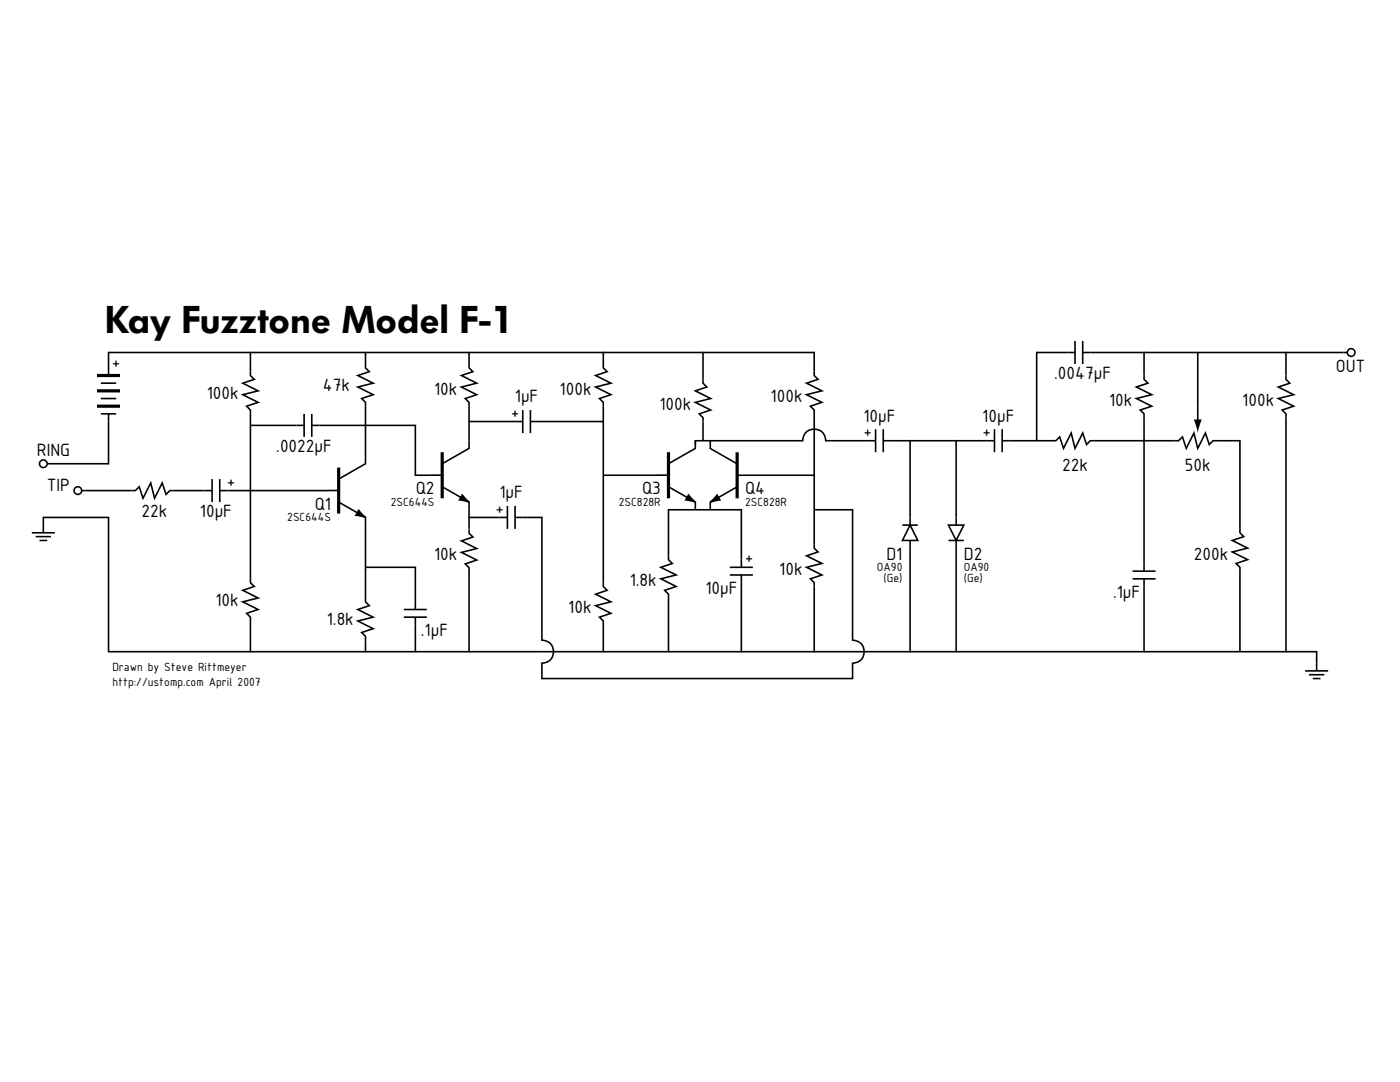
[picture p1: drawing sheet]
<svg xmlns="http://www.w3.org/2000/svg" width="279mm" height="216mm" viewBox="0 0 279 216" stroke-linecap="round" stroke-linejoin="round" font-family="sans-serif">
<g fill="#000">
<path d="M19.4 74.6h4.6v.6h-4.6zM19.4 77.7h4.6v.6h-4.6zM20.1 76.3h3.1v.3h-3.1zM20.1 79.4h3.1v.3h-3.1zM21.5 73.4h.3v1.5h-.3zM49.8 74.2h.3v.1a1.64 1.64 0 0 0 .9 1.5l-2.1 .7 3.1 1.5-3.1 .8 3 1.5-2.4 .8 .3 .3a.89 .89 0 0 1 .3 1.2h-.3v-.2a1.64 1.64 0 0 0-.9-1.4l2.2-.7-3.1-1.6 3.1-.8-3.1-1.5 2.4-.8-.2-.2a.89 .89 0 0 1-.4-1.2zM21.5 70.2h28.6v4h-.3v-3.7h-28v2.9h-.3zM72.8 72.6h.3v.2a1.64 1.64 0 0 0 .9 1.4l-2.2 .8 3.1 1.5-3 .8 3 1.5-2.4 .8 .2 .2a.89 .89 0 0 1 .4 1.3h-.3v-.2a1.64 1.64 0 0 0-.9-1.4l2.2-.8-3.1-1.5 3-.8-3-1.5 2.4-.8-.2-.3a.89 .89 0 0 1-.4-1.2zM50 70.2h23.1v2.4h-.3v-2.1h-22.8zM93.4 72.6h.4v.2a1.64 1.64 0 0 0 .9 1.4l-2.2 .8 3.1 1.5-3.1 .8 3.1 1.5-2.5 .8 .3 .2a.89 .89 0 0 1 .4 1.3h-.4v-.2a1.64 1.64 0 0 0-.9-1.4l2.2-.8-3.1-1.5 3.1-.8-3-1.5 2.4-.8-.3-.3a.89 .89 0 0 1-.4-1.2zM72.9 70.2h20.9v2.4h-.4v-2.1h-20.5zM120.2 72.6h.4v.2a1.64 1.64 0 0 0 .9 1.4l-2.2 .8 3.1 1.5-3.1 .8 3 1.5-2.4 .8 .3 .2a.89 .89 0 0 1 .4 1.3h-.4v-.2a1.64 1.64 0 0 0-.9-1.4l2.2-.8-3.1-1.5 3.1-.8-3-1.5 2.4-.8-.3-.3a.89 .89 0 0 1-.4-1.2z"/>
<path d="M93.6 70.2h27v2.4h-.4v-2.1h-26.6zM140.1 75.7h.4v.2a1.64 1.64 0 0 0 .9 1.4l-2.2 .7 3.1 1.6-3.1 .7 3 1.5-2.4 .9 .3 .2a.89 .89 0 0 1 .4 1.2h-.4v-.1a1.64 1.64 0 0 0-.9-1.5l2.2-.7-3.1-1.6 3.1-.7-3-1.5 2.4-.8-.3-.3a.89 .89 0 0 1-.4-1.2zM120.4 70.2h20.1v5.5h-.4v-5.2h-19.7zM162.3 74.2h.4v.1a1.64 1.64 0 0 0 .9 1.5l-2.2 .7 3.1 1.5-3.1 .8 3 1.5-2.4 .8 .3 .3a.89 .89 0 0 1 .4 1.2h-.4v-.2a1.64 1.64 0 0 0-.9-1.4l2.2-.7-3.1-1.6 3.1-.8-3.1-1.5 2.5-.8-.3-.2a.89 .89 0 0 1-.4-1.2zM140.3 70.2h22.4v4h-.4v-3.7h-22zM206.7 70.2h6.3v.3h-6v17.4h-.3zM213 70.2h1.5v.3h-1.5zM214.4 68h.3v4.6h-.3zM215.9 68h.3v4.6h-.3zM216.1 70.2h1.5v.3h-1.5zM228.2 74.9h.3v.2a1.64 1.64 0 0 0 .9 1.4l-2.2 .8 3.1 1.5-3.1 .8 3.1 1.5-2.4 .8 .2 .2a.89 .89 0 0 1 .4 1.2h-.3v-.1a1.64 1.64 0 0 0-.9-1.5l2.1-.7-3.1-1.5 3.1-.8-3-1.5 2.4-.8-.3-.3a.89 .89 0 0 1-.3-1.2zM217.6 70.2h10.9v4.7h-.3v-4.4h-10.6z"/>
<path d="M238.9 70.3h.3v10.8h-.3zM256.5 74.9h.3v.2a1.64 1.64 0 0 0 .9 1.4l-2.2 .8 3.1 1.5-3 .8 3 1.5-2.4 .8 .2 .2a.89 .89 0 0 1 .4 1.2h-.3v-.1a1.64 1.64 0 0 0-.9-1.5l2.2-.7-3.1-1.5 3-.8-3-1.5 2.4-.8-.2-.3a.89 .89 0 0 1-.4-1.2zM228.3 70.2h28.5v4.7h-.3v-4.4h-28.2zM256.6 70.2h11.5v.3h-11.5zM268.1 70.2h.8v.3h-.8zM9.4 92.4h.8v.3h-.8zM16.3 97.7h.8v.4h-.8zM17.1 97.7h9.2v.4h-9.2zM19.4 80.7h4.6v.7h-4.6zM20.1 82.4h3.1v.3h-3.1zM21.5 82.6h.3v1.5h-.3zM10.2 92.4h11.3v-8.3h.3v8.6h-11.6z"/>
<path d="M26.3 97.7h.1a1.64 1.64 0 0 0 1.5-.9l.7 2.2 1.5-3.1 .8 3.1 1.5-3.1 .8 2.5 .3-.3a.89 .89 0 0 1 1.2-.4v.4h-.2a1.64 1.64 0 0 0-1.4 .9l-.8-2.2-1.5 3.1-.8-3.1-1.5 3-.8-2.4-.2 .3a.89 .89 0 0 1-1.2 .4zM34.7 97.7h6.1v.4h-6.1zM40.8 97.7h1.5v.4h-1.5zM42.2 95.6h.3v4.6h-.3zM43.7 95.6h.3v4.6h-.3zM43.9 97.7h1.5v.4h-1.5zM49.8 82.6h.3v15.1h15.2v.4h-15.5zM45.4 97.7h4.7v17.8h-.3v-17.4h-4.4zM50 84.7h9.2v.3h-9.2zM59.2 84.7h1.5v.3h-1.5zM60.5 82.6h.4v4.6h-.4zM62.1 82.6h.3v4.6h-.3z"/>
<path d="M62.2 84.7h1.6v.3h-1.6zM65.2 97.7h2.4v.3h-2.4zM67.3 93.3h.6v9.2h-.6zM67.5 95.5l5.3-3.1v-1.4h.3v1.6l-5.4 3.1zM72.8 81.1h.3v9.9h-.3zM63.8 84.7h19.3v10h2.9v.3h-3.3v-10h-18.9zM85.9 94.7h2.3v.3h-2.3zM87.9 90.2h.7v9.2h-.7zM88.3 97l5.5 3.1v1.6h-.4v-1.4l-5.2-3zM92.3 98.8l1.3 1.4-1.9-.5zM88.2 92.4l5.2-3v-1.5h.4v1.7l-5.5 3.1zM93.4 81.1h.4v3h-.4z"/>
<path d="M93.4 84h9.4v.3h-9v3.6h-.4zM102.8 84h1.5v.3h-1.5zM104.2 81.8h.3v4.6h-.3zM105.7 81.8h.3v4.6h-.3zM105.9 84h1.5v.3h-1.5zM107.4 84h12.8v-2.9h.4v3.2h-13.2zM120.2 84.1h.4v32.2h-.4zM120.4 94.7h10.7v.3h-10.7zM131 94.7h2.4v.3h-2.4zM133.1 90.2h.6v9.2h-.6zM133.5 97l5.4 3.1v1.6h-.3v-1.4l-5.3-3zM137.4 98.8l1.4 1.4-1.9-.5z"/>
<path d="M133.3 92.4l5.3-3v-1.5h.3v1.7l-5.4 3.1zM140.1 84.1h.4v3.8h-.4zM141.6 88h.3v1.4l5.3 3-.2 .3-5.4-3.1zM143.1 98.8l.6 1-1.9 .4zM146.8 90.3h.6v9.1h-.6zM147.1 94.7h2.4v.3h-2.4zM138.6 87.8h21.5a2.45 2.45 0 0 1 2.4-2.3 2.45 2.45 0 0 1 2.4 2.3h8.3v.3h-8.6a2.14 2.14 0 0 0-2.1-2.3 2.14 2.14 0 0 0-2.1 2.3h-21.5v.6h-.3zM162.3 82.6h.4v12.2h-.4zM149.5 94.7h13.2v13.9h-.4v-13.6h-12.8zM173.2 87.8h1.5v.3h-1.5zM174.6 85.6h.3v4.6h-.3zM176.1 85.6h.3v4.6h-.3z"/>
<path d="M176.3 87.8h1.5v.3h-1.5zM177.8 87.8h4v15.4h-.3v-15.1h-3.7zM181.6 87.8h9.4v15.4h-.3v-15.1h-9.1zM190.8 87.8h6.1v.3h-6.1zM196.9 87.8h1.6v.3h-1.6zM198.3 85.6h.3v4.6h-.3zM199.8 85.6h.4v4.6h-.4zM200 87.8h1.5v.3h-1.5zM201.5 87.8h8.5v.3h-8.5zM210 87.8h.1a1.64 1.64 0 0 0 1.5-.9l.7 2.2 1.5-3.1 .8 3 1.5-3 .8 2.4 .3-.2a.89 .89 0 0 1 1.2-.4v.3h-.2a1.64 1.64 0 0 0-1.4 .9l-.8-2.2-1.5 3.1-.8-3-1.5 3-.8-2.4-.2 .2a.89 .89 0 0 1-1.2 .4zM228.2 83.3h.3v4.5h5.9v.3h-6.2zM218.4 87.8h10.1v24.6h-.3v-24.3h-9.8z"/>
<path d="M234.4 87.8h.2a1.64 1.64 0 0 0 1.4-.9l.8 2.2 1.5-3.1 .8 3 1.5-3 .8 2.4 .3-.2a.89 .89 0 0 1 1.2-.4v.3h-.2a1.64 1.64 0 0 0-1.4 .9l-.8-2.2-1.5 3.1-.8-3-1.5 3-.8-2.4-.3 .2a.89 .89 0 0 1-1.2 .4zM238.9 81.1h.3v3h-.3zM238.2 83.7h1.6l-.8 2.7zM242.9 87.8h4.7v17.7h-.3v-17.4h-4.4zM256.5 83.3h.3v46.9h-28.5v-.3h28.2zM6.3 106.2h4.6v.3h-4.6zM7.1 106.9h3.1v.3h-3.1zM7.9 107.7h1.5v.3h-1.5zM8.5 104.8h.3v1.5h-.3zM8.5 103.1h13.3v26.8h28v-6h.3v6.3h-28.6v-26.8h-12.7v1.4h-.3zM49.8 115.5h.3v.2a1.64 1.64 0 0 0 .9 1.4l-2.1 .7 3.1 1.6-3.1 .7 3 1.5-2.4 .9 .3 .2a.89 .89 0 0 1 .3 1.2h-.3v-.1a1.64 1.64 0 0 0-.9-1.5l2.2-.7-3.1-1.6 3.1-.7-3.1-1.5 2.4-.8-.2-.3a.89 .89 0 0 1-.4-1.2zM67.7 100l5.4 3.2v1.6h-.3v-1.5l-5.3-3z"/>
<path d="M71.6 101.8l1.3 1.4-1.9-.4zM72.8 119.3h.3v.2a1.64 1.64 0 0 0 .9 1.4l-2.2 .7 3.1 1.6-3 .8 3 1.5-2.4 .8 .2 .2a.89 .89 0 0 1 .4 1.2h-.3v-.1a1.64 1.64 0 0 0-.9-1.5l2.2-.7-3.1-1.5 3-.8-3-1.5 2.4-.8-.2-.3a.89 .89 0 0 1-.4-1.2zM72.8 104.8h.3v14.5h-.3zM72.9 113h10.2v7.1h-.4v-6.7h-9.8zM93.4 114h.4v16.2h-10.9v-.3h10.5zM93.4 101.7h.4v1.5h-.4zM93.5 105.6h.3v.2a1.64 1.64 0 0 0 .9 1.4l-2.2 .8 3.1 1.5-3.1 .8 3.1 1.5-2.5 .8 .3 .2a.89 .89 0 0 1 .4 1.2h-.3v-.1a1.64 1.64 0 0 0-.9-1.5l2.1-.7-3.1-1.5 3.1-.8-3-1.5 2.4-.8-.3-.3a.89 .89 0 0 1-.3-1.2zM93.4 103.1h6.3v.3h-5.9v2.1h-.4zM99.7 103.1h1.6v.3h-1.6zM101.1 101h.3v4.5h-.3zM102.6 101h.4v4.5h-.4zM102.8 103.1h1.5v.3h-1.5z"/>
<path d="M120.2 116.3h.4v.1a1.64 1.64 0 0 0 .9 1.5l-2.2 .7 3.1 1.5-3.1 .8 3 1.5-2.4 .8 .3 .3a.89 .89 0 0 1 .4 1.2h-.4v-.2a1.64 1.64 0 0 0-.9-1.4l2.2-.7-3.1-1.6 3.1-.8-3-1.5 2.4-.8-.3-.2a.89 .89 0 0 1-.4-1.2zM133.3 110.9h.3v.2a1.64 1.64 0 0 0 .9 1.4l-2.2 .7 3.1 1.6-3.1 .7 3.1 1.6-2.5 .8 .3 .2a.89 .89 0 0 1 .4 1.2h-.3v-.1a1.64 1.64 0 0 0-1-1.5l2.2-.7-3.1-1.6 3.1-.7-3-1.5 2.4-.8-.3-.3a.89 .89 0 0 1-.3-1.2zM120.4 129.9h12.9v-10.6h.3v10.9h-13.2zM141.6 100.1l5.4-3.1 .2 .3-5.3 3v1.4h-.3zM145.7 114.6h4.5v.3h-4.5zM145.7 113h4.5v.4h-4.5zM147.8 111.7h.3v1.5h-.3zM147.8 114.7h.3v1.6h-.3zM133.4 129.9h14.4v-13.6h.3v13.9h-14.7zM133.3 101.6h14.8v10.1h-.3v-9.8h-14.2v9h-.3zM162.3 108.6h.4v.2a1.64 1.64 0 0 0 .9 1.4l-2.2 .7 3.1 1.6-3.1 .7 3 1.6-2.4 .8 .3 .2a.89 .89 0 0 1 .4 1.2h-.4v-.1a1.64 1.64 0 0 0-.9-1.5l2.2-.7-3.1-1.6 3.1-.7-3.1-1.5 2.5-.8-.3-.3a.89 .89 0 0 1-.4-1.2zM148 129.9h14.3v-12.9h.4v13.2h-14.7z"/>
<path d="M104.3 103.1h4v24.5a2.45 2.45 0 0 1 2.3 2.4 2.45 2.45 0 0 1-2.3 2.5v2.7h61.7v-3a2.14 2.14 0 0 0 2.3-2.2 2.14 2.14 0 0 0-2.3-2.1v-26h-7.5v-.3h7.8v26a2.45 2.45 0 0 1 2.3 2.4 2.45 2.45 0 0 1-2.3 2.5v3.1h-62.3v-3.4a2.14 2.14 0 0 0 2.3-2.2 2.14 2.14 0 0 0-2.3-2.1v-24.5h-3.7zM180.1 104.6h3.1v.3h-3.1zM181.5 103.2h.3v1.6h-.3zM181.5 107.8h.3v1.6h-.3zM181.5 109.4h.3v20.8h-19.3v-.3h19zM189.3 107.7h3v.3h-3zM190.7 107.8h.3v1.6h-.3zM190.7 103.2h.3v1.6h-.3zM190.7 109.4h.3v20.8h-9.4v-.3h9.1zM226 113.8h4.6v.3h-4.6zM226 115.3h4.6v.4h-4.6zM228.2 112.4h.3v1.6h-.3z"/>
<path d="M228.2 115.5h.3v1.5h-.3zM190.8 129.9h37.4v-12.9h.3v13.2h-37.7zM247.3 105.5h.3v.2a1.64 1.64 0 0 0 .9 1.4l-2.2 .8 3.1 1.5-3 .8 3 1.5-2.4 .8 .2 .3a.89 .89 0 0 1 .4 1.2h-.3v-.2a1.64 1.64 0 0 0-.9-1.4l2.2-.8-3.1-1.5 3-.8-3-1.5 2.4-.8-.2-.3a.89 .89 0 0 1-.4-1.2zM247.3 114h.3v16h-.3zM50 129.9h22.8v-2.2h.3v2.5h-23.1zM80.6 123h4.6v.3h-4.6zM80.6 121.5h4.6v.3h-4.6zM82.7 120.1h.4v1.5h-.4zM82.7 123.2h.4v1.5h-.4zM72.9 129.9h9.8v-5.2h.4v5.5h-10.2zM93.6 129.9h14.6v.3h-14.6zM108.2 129.9h12v-5.2h.4v5.5h-12.4z"/>
<path d="M260.5 133.7h4.6v.3h-4.6zM261.2 134.5h3.1v.3h-3.1zM262 135.2h1.5v.4h-1.5zM262.6 132.3h.3v1.6h-.3zM256.6 129.9h6.3v2.4h-.3v-2.1h-6z"/>
<path d="M269 70.3a.65 .65 0 0 1 1.3 0 .65 .65 0 0 1-1.3 0zM268.7 70.3a.95 .95 0 0 0 1.9 0 .95 .95 0 0 0-1.9 0z"/>
<path d="M8 92.5a.65 .65 0 0 1 1.3 0 .65 .65 0 0 1-1.3 0zM7.7 92.5a.95 .95 0 0 0 1.9 0 .95 .95 0 0 0-1.9 0z"/>
<path d="M14.9 97.9a.61 .61 0 0 1 1.2 0 .61 .61 0 0 1-1.2 0zM14.6 97.9a.95 .95 0 0 0 1.9 0 .95 .95 0 0 0-1.9 0z"/>
<path d="M92.3 99.1l.6 .7-.9-.2zM92.2 98.5l-.8 1.4 2.1 .4 .2-.2z"/>
<path d="M137.4 99.1l.7 .7-1-.2zM137.4 98.5l-.8 1.4 2.1 .4 .2-.2z"/>
<path d="M143.1 99.1l.3 .5-1 .2zM143.1 98.5l-1.4 1.6 .1 .2 2.1-.4z"/>
<path d="M71.6 102.1l.7 .8-1-.2zM71.6 101.5l-.8 1.4 2.1 .5 .1-.3z"/>
<path d="M181.6 105.1l1.3 2.6h-2.5zM181.6 104.4l-1.8 3.6h3.6z"/>
<path d="M189.5 104.9h2.6l-1.3 2.6zM189 104.6l1.8 3.6 1.8-3.6z"/>
</g>
<text font-size="7.7" x="20.9" y="66.5">Kay Fuzztone Model F-1</text>
<g font-size="3.8">
<text x="22.3" y="73.4">+</text>
<text x="64.5" y="78">47k</text>
<text x="210.4" y="75.7">.0047µF</text>
<text x="266.6" y="74.2">OUT</text>
<text x="41.3" y="79.5">100k</text>
<text x="86.6" y="78.8">10k</text>
<text x="101.9" y="83.3">+</text>
<text x="102.7" y="80.3">1µF</text>
<text x="111.7" y="78.8">100k</text>
<text x="131.6" y="81.8">100k</text>
<text x="153.8" y="80.3">100k</text>
<text x="221.3" y="81.1">10k</text>
<text x="247.9" y="81.1">100k</text>
<text x="172.3" y="84.1">10µF</text>
<text x="172.3" y="87.2">+</text>
<text x="196" y="84.1">10µF</text>
<text x="196.1" y="87.2">+</text>
<text x="7.3" y="91">RING</text>
<text x="55.1" y="90.2">.0022µF</text>
<text x="212" y="94.1">22k</text>
<text x="236.4" y="94.1">50k</text>
<text x="9.3" y="97.9">TIP</text>
<text x="45.3" y="97.1">+</text>
<text x="62.8" y="101.7">Q1</text>
<text x="83" y="98.7">Q2</text>
<text x="99.7" y="99.4">1µF</text>
<text x="128.2" y="98.7">Q3</text>
<text x="148.7" y="98.7">Q4</text>
<text x="28.3" y="103.2">22k</text>
<text x="39.9" y="103.2">10µF</text>
<text x="98.9" y="102.5">+</text>
<text x="86.6" y="111.7">10k</text>
<text x="148.6" y="112.4">+</text>
<text x="176.9" y="111.7">D1</text>
<text x="192.3" y="111.7">D2</text>
<text x="238.3" y="111.7">200k</text>
<text x="125.7" y="117">1.8k</text>
<text x="140.8" y="118.6">10µF</text>
<text x="155.5" y="114.7">10k</text>
<text x="222.1" y="119.3">.1µF</text>
<text x="43" y="120.9">10k</text>
<text x="65.2" y="124.7">1.8k</text>
<text x="113.4" y="122.4">10k</text>
<text x="84" y="127">.1µF</text>
</g>
<g font-size="2.6">
<text x="78" y="101">2SC644S</text>
<text x="123.5" y="101">2SC828R</text>
<text x="148.7" y="101">2SC828R</text>
<text x="57.3" y="104">2SC644S</text>
<text x="175" y="114">OA90</text>
<text x="192.3" y="114">OA90</text>
<text x="176.3" y="116.1">(Ge)</text>
<text x="192.3" y="116.1">(Ge)</text>
<text x="22.4" y="133.9">Drawn by Steve Rittmeyer</text>
<text x="22.4" y="136.9">http://ustomp.com April 2007</text>
</g>
</svg>
